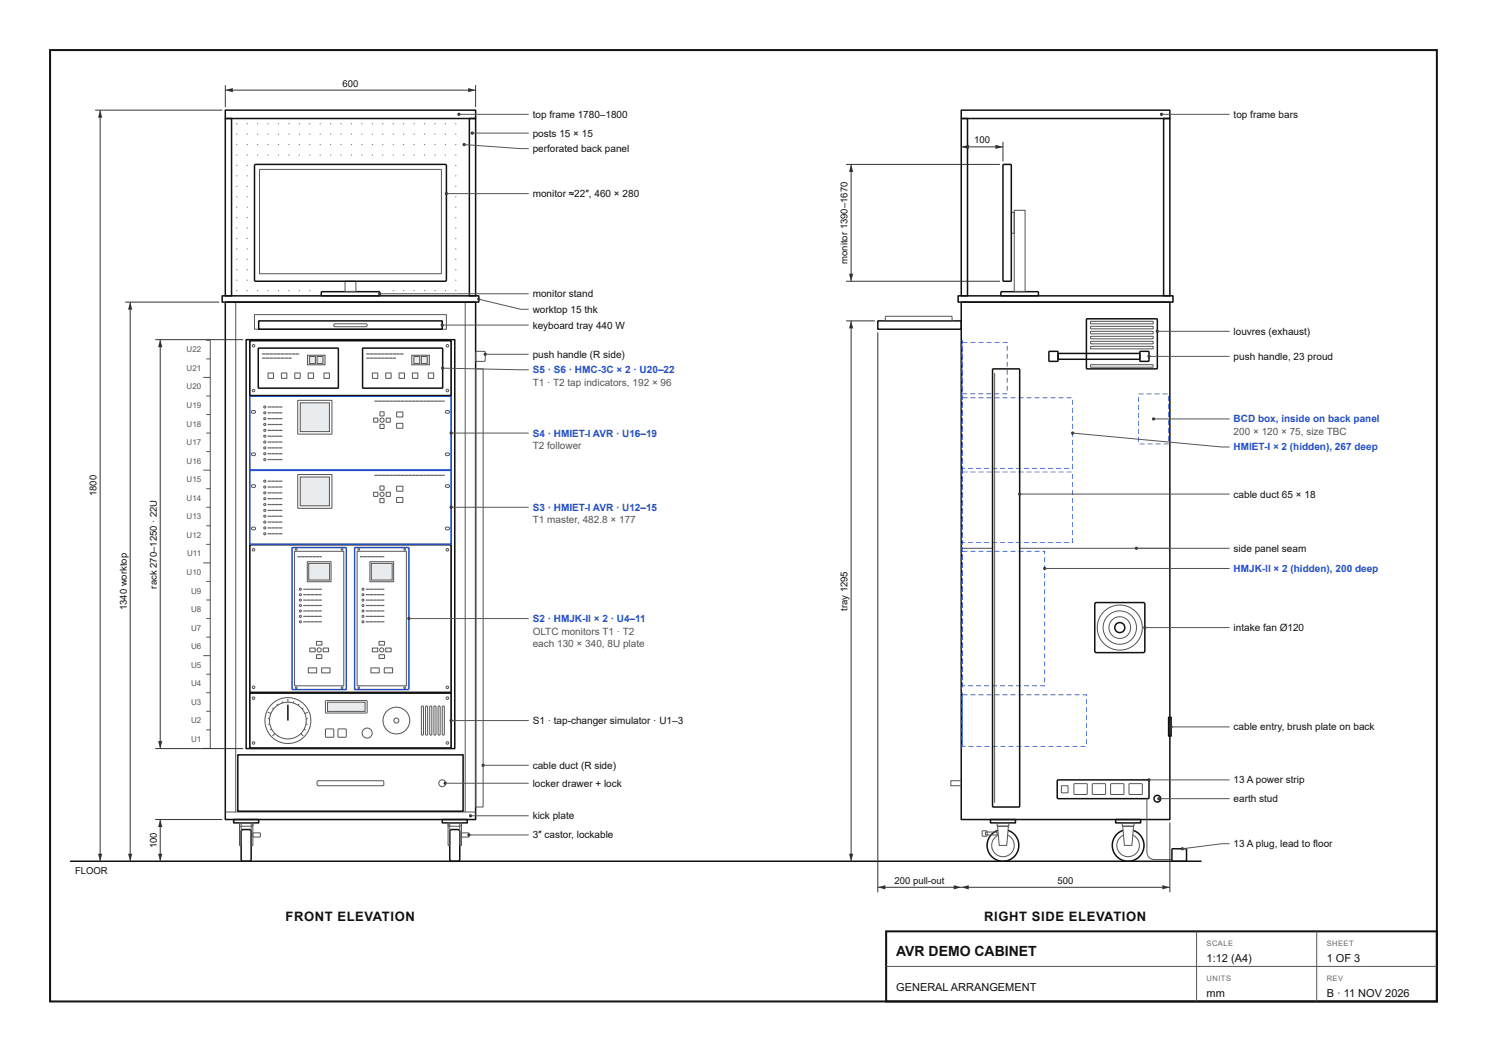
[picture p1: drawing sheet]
<svg xmlns="http://www.w3.org/2000/svg" width="297mm" height="210mm" viewBox="0 0 297 210" stroke-linecap="round" stroke-linejoin="round" font-family="sans-serif">
<path d="M45 60.3h50v103.4h-50zM49.2 67.8h41.6v81.7h-41.6zM49.9 138.4h40.1l.1 10.9-40.1 .1zM47.5 150.7h45v11.3h-45zM57.5 140.7v3.2M14 172h226M46.7 163.7h5v.6h-5zM48.3 165.8l.3-.1h1.2l.4 .3v5.6l-.4 .4h-1.3l-.3-.3v-5.6zM88.3 163.7h5v.6h-5zM90 165.8l.3-.1h1.2l.3 .3v5.6l-.3 .4h-1.3l-.4-.3v-5.6z" fill="none" stroke="#111" stroke-width=".3"/>
<g fill="none" stroke="#555" stroke-width=".2">
<path d="M47.1 60.3v101.9M49.9 67.8v81.7M90.1 67.8v81.7M92.9 60.3v101.9M57.5 139.6v.6M65 139.9h8.2l.1 2.4-.1 .1h-8.1zM53.5 142.2l.6 .3M53.5 143.5h.4M53.9 144.6l-.3 .1M54.3 145.6l-.3 .2M54.4 141.4l.3 .2M54.9 146.5l-.5 .5"/>
<path d="M55.3 140.6l.2 .3M56.3 140.1l.1 .3M58.7 140.1l-.1 .3M59.7 140.6l-.2 .3M60.1 146.5l.5 .5M60.6 141.4l-.3 .2M60.7 145.6l.3 .2M61.1 144.6l.3 .1M61.5 143.5h-.4M61.5 142.2l-.6 .3M63.4 156l13-.1 .2 .2 .1 .6-.3 .2h-12.8l-.2-.1zM45 162.2h50"/>
<path d="M47.8 164.3h.4v4.5h-.4zM47.8 164.3h2.7v.7h-2.7zM50.2 164.3h.3v4.5h-.3zM50.5 166.4l1.4-.1 .1 .8-1.4 .1zM89.5 164.3h.3v4.5h-.3zM89.5 164.3h2.7v.7h-2.7zM91.8 164.3h.4v4.5h-.4zM92.2 166.4l1.4-.1 .1 .8-1.5 .1z"/>
<circle cx="50.6" cy="139.4" r=".25"/>
<circle cx="89.4" cy="139.4" r=".25"/>
<circle cx="50.6" cy="148.4" r=".25"/>
<circle cx="57.5" cy="143.9" r="4.6"/>
<circle cx="57.5" cy="143.9" r="3.7"/>
<circle cx="88.3" cy="156.4" r=".68"/>
<circle cx="89.4" cy="148.4" r=".25"/>
</g>
<path d="M65.4 140.2h7.5v1.9h-7.5z" fill="#e9ecef"/>
<g fill="none" stroke="#555" stroke-width=".2">
<path d="M58.9 110.1h9.7v26.8h-9.7zM65 145.6h1.6v1.6h-1.6zM65.4 140.2h7.5v1.9h-7.5zM67.5 145.6h1.6v1.6h-1.6zM84.2 141h.3l.1 .2v5.4a.21 .21 0 0 1-.2 .2 .21 .21 0 0 1-.2-.2zM85.1 141h.2l.1 .2v5.4a.21 .21 0 0 1-.2 .2 .21 .21 0 0 1-.2-.2zM85.9 141h.2l.2 .2v5.4a.21 .21 0 0 1-.3 .2 .21 .21 0 0 1-.2-.2zM86.7 141h.3l.1 .2v5.4a.21 .21 0 0 1-.2 .2 .21 .21 0 0 1-.2-.2zM87.6 141h.2l.1 .2v5.4a.21 .21 0 0 1-.2 .2 .21 .21 0 0 1-.2-.2zM88.4 141h.2l.2 .2v5.4a.21 .21 0 0 1-.3 .2 .21 .21 0 0 1-.2-.2z"/>
<circle cx="50.6" cy="109.8" r=".25"/>
<circle cx="59.2" cy="109.7" r=".17"/>
<circle cx="68.3" cy="109.7" r=".17"/>
<circle cx="89.4" cy="109.8" r=".25"/>
<circle cx="50.6" cy="137.3" r=".25"/>
<circle cx="59.2" cy="137.3" r=".17"/>
<circle cx="68.3" cy="137.3" r=".17"/>
<circle cx="89.4" cy="137.3" r=".25"/>
<circle cx="73.3" cy="146.4" r="1"/>
<circle cx="79.2" cy="143.9" r=".5"/>
<circle cx="79.2" cy="143.9" r="2.67"/>
</g>
<path d="M49.9 108.8h40.2v29.4h-40.2z" fill="none" stroke="#111" stroke-width=".3"/>
<path d="M58.4 109.4l10.6-.1 .2 .1v28.1l-.1 .2h-10.6l-.2-.1z" fill="none" stroke="#1d4ed8" stroke-width=".3"/>
<path d="M59.4 111.1h.6l.1 .1-.6 .1zM60.2 111.1h.6l.1 .1-.6 .1zM60.9 111.1h.6l.1 .1-.6 .1zM61.7 111.1h.6l.1 .1-.6 .1zM62.4 111.1h.6l.1 .1-.6 .1zM63.2 111.1h.6l.1 .1-.6 .1zM63.9 111.1h.3l.1 .1-.3 .1z" fill="#666"/>
<path d="M61.4 112.2h4.7v4h-4.7z" fill="none" stroke="#555" stroke-width=".2"/>
<path d="M61.7 112.5h4.1v3.3h-4.1z" fill="#e9ecef"/>
<g fill="none" stroke="#555" stroke-width=".2">
<path d="M61.7 112.5h4.1v3.3h-4.1z"/>
<circle cx="60" cy="117.7" r=".2"/>
</g>
<path d="M60.6 117.6h.6l.1 .1-.6 .1zM61.3 117.6h.6l.1 .1-.6 .1zM62.1 117.6h.6l.1 .1-.6 .1zM62.8 117.6h.6l.1 .1-.6 .1zM63.6 117.6h.6l.1 .1-.6 .1z" fill="#666"/>
<circle cx="60" cy="118.8" r=".2" fill="none" stroke="#555" stroke-width=".2"/>
<path d="M60.6 118.7l.6-.1 .1 .2-.6 .1zM61.3 118.7l.6-.1 .1 .2-.6 .1zM62.1 118.7l.6-.1 .1 .2-.6 .1zM62.8 118.7l.6-.1 .1 .2-.6 .1zM63.6 118.7l.6-.1 .1 .2-.6 .1z" fill="#666"/>
<circle cx="60" cy="119.8" r=".2" fill="none" stroke="#555" stroke-width=".2"/>
<path d="M60.6 119.8l.6-.1 .1 .1-.6 .2zM61.3 119.8l.6-.1 .1 .1-.6 .2zM62.1 119.8l.6-.1 .1 .1-.6 .2zM62.8 119.8l.6-.1 .1 .1-.6 .2zM63.6 119.8l.6-.1 .1 .1-.6 .2z" fill="#666"/>
<circle cx="60" cy="120.9" r=".2" fill="none" stroke="#555" stroke-width=".2"/>
<path d="M60.6 120.8h.6l.1 .1-.6 .2zM61.3 120.8h.6l.1 .1-.6 .2zM62.1 120.8h.6l.1 .1-.6 .2zM62.8 120.8h.6l.1 .1-.6 .2zM63.6 120.8h.6l.1 .1-.6 .2z" fill="#666"/>
<circle cx="60" cy="122" r=".2" fill="none" stroke="#555" stroke-width=".2"/>
<path d="M60.6 121.9h.6l.1 .1-.6 .1zM61.3 121.9h.6l.1 .1-.6 .1zM62.1 121.9h.6l.1 .1-.6 .1zM62.8 121.9h.6l.1 .1-.6 .1zM63.6 121.9h.6l.1 .1-.6 .1z" fill="#666"/>
<circle cx="60" cy="123.1" r=".2" fill="none" stroke="#555" stroke-width=".2"/>
<path d="M60.6 123h.6l.1 .1-.6 .1zM61.3 123h.6l.1 .1-.6 .1zM62.1 123h.6l.1 .1-.6 .1zM62.8 123h.6l.1 .1-.6 .1zM63.6 123h.6l.1 .1-.6 .1z" fill="#666"/>
<circle cx="60" cy="124.2" r=".2" fill="none" stroke="#555" stroke-width=".2"/>
<path d="M60.6 124.1h.6l.1 .1-.6 .1zM61.3 124.1h.6l.1 .1-.6 .1zM62.1 124.1h.6l.1 .1-.6 .1zM62.8 124.1h.6l.1 .1-.6 .1zM63.6 124.1h.6l.1 .1-.6 .1z" fill="#666"/>
<g fill="none" stroke="#555" stroke-width=".2">
<path d="M71.4 110.1h9.7v26.8h-9.7zM61.6 133.4h1.6v1h-1.6zM61.9 129.4h1v.7h-1zM63.2 128.1h1.1v.7h-1.1zM63.2 130.8h1.1v.7h-1.1zM64.3 133.4h1.6v1h-1.6zM64.6 129.4h1v.7h-1z"/>
<circle cx="71.7" cy="109.7" r=".17"/>
<circle cx="80.8" cy="109.7" r=".17"/>
<circle cx="63.8" cy="129.8" r=".42"/>
<circle cx="71.7" cy="137.3" r=".17"/>
<circle cx="80.8" cy="137.3" r=".17"/>
</g>
<path d="M70.9 109.4l10.6-.1 .2 .1v28.1l-.1 .2h-10.6l-.2-.1z" fill="none" stroke="#1d4ed8" stroke-width=".3"/>
<path d="M71.9 111.1h.6l.1 .1-.6 .1zM72.7 111.1h.6l.1 .1-.6 .1zM73.4 111.1h.6l.1 .1-.6 .1zM74.2 111.1h.6l.1 .1-.6 .1zM74.9 111.1h.6l.1 .1-.6 .1zM75.7 111.1h.6l.1 .1-.6 .1zM76.4 111.1h.3l.1 .1-.3 .1z" fill="#666"/>
<path d="M73.9 112.2h4.7v4h-4.7z" fill="none" stroke="#555" stroke-width=".2"/>
<path d="M74.2 112.5h4.1v3.3h-4.1z" fill="#e9ecef"/>
<g fill="none" stroke="#555" stroke-width=".2">
<path d="M74.2 112.5h4.1v3.3h-4.1z"/>
<circle cx="72.5" cy="117.7" r=".2"/>
</g>
<path d="M73.1 117.6h.6l.1 .1-.6 .1zM73.8 117.6h.6l.1 .1-.6 .1zM74.6 117.6h.6l.1 .1-.6 .1zM75.3 117.6h.6l.1 .1-.6 .1zM76.1 117.6h.6l.1 .1-.6 .1z" fill="#666"/>
<circle cx="72.5" cy="118.8" r=".2" fill="none" stroke="#555" stroke-width=".2"/>
<path d="M73.1 118.7l.6-.1 .1 .2-.6 .1zM73.8 118.7l.6-.1 .1 .2-.6 .1zM74.6 118.7l.6-.1 .1 .2-.6 .1zM75.3 118.7l.6-.1 .1 .2-.6 .1zM76.1 118.7l.6-.1 .1 .2-.6 .1z" fill="#666"/>
<circle cx="72.5" cy="119.8" r=".2" fill="none" stroke="#555" stroke-width=".2"/>
<path d="M73.1 119.8l.6-.1 .1 .1-.6 .2zM73.8 119.8l.6-.1 .1 .1-.6 .2zM74.6 119.8l.6-.1 .1 .1-.6 .2zM75.3 119.8l.6-.1 .1 .1-.6 .2zM76.1 119.8l.6-.1 .1 .1-.6 .2z" fill="#666"/>
<circle cx="72.5" cy="120.9" r=".2" fill="none" stroke="#555" stroke-width=".2"/>
<path d="M73.1 120.8h.6l.1 .1-.6 .2zM73.8 120.8h.6l.1 .1-.6 .2zM74.6 120.8h.6l.1 .1-.6 .2zM75.3 120.8h.6l.1 .1-.6 .2zM76.1 120.8h.6l.1 .1-.6 .2z" fill="#666"/>
<circle cx="72.5" cy="122" r=".2" fill="none" stroke="#555" stroke-width=".2"/>
<path d="M73.1 121.9h.6l.1 .1-.6 .1zM73.8 121.9h.6l.1 .1-.6 .1zM74.6 121.9h.6l.1 .1-.6 .1zM75.3 121.9h.6l.1 .1-.6 .1zM76.1 121.9h.6l.1 .1-.6 .1z" fill="#666"/>
<circle cx="72.5" cy="123.1" r=".2" fill="none" stroke="#555" stroke-width=".2"/>
<path d="M73.1 123h.6l.1 .1-.6 .1zM73.8 123h.6l.1 .1-.6 .1zM74.6 123h.6l.1 .1-.6 .1zM75.3 123h.6l.1 .1-.6 .1zM76.1 123h.6l.1 .1-.6 .1z" fill="#666"/>
<circle cx="72.5" cy="124.2" r=".2" fill="none" stroke="#555" stroke-width=".2"/>
<path d="M73.1 124.1h.6l.1 .1-.6 .1zM73.8 124.1h.6l.1 .1-.6 .1zM74.6 124.1h.6l.1 .1-.6 .1zM75.3 124.1h.6l.1 .1-.6 .1zM76.1 124.1h.6l.1 .1-.6 .1z" fill="#666"/>
<g fill="none" stroke="#555" stroke-width=".2">
<path d="M50.3 96.9l.5-.1a.27 .27 0 0 1 .2 .3 .27 .27 0 0 1-.2 .2h-.5zM89 96.9l.5-.1a.27 .27 0 0 1 .3 .3 .27 .27 0 0 1-.3 .2h-.5zM50.3 105.3h.5a.27 .27 0 0 1 .2 .2 .27 .27 0 0 1-.2 .3l-.5-.1zM89 105.3h.5a.27 .27 0 0 1 .3 .2 .27 .27 0 0 1-.3 .3l-.5-.1zM74.1 133.4h1.6v1h-1.6zM74.4 129.4h1v.7h-1zM75.7 128.1h1.1v.7h-1.1zM75.7 130.8h1.1v.7h-1.1zM76.8 133.4h1.6v1h-1.6zM77.1 129.4h1v.7h-1z"/>
<circle cx="52.9" cy="96.1" r=".21"/>
<circle cx="76.3" cy="129.8" r=".42"/>
</g>
<path d="M49.9 93.9h40.2v14.8h-40.2z" fill="none" stroke="#1d4ed8" stroke-width=".3"/>
<path d="M53.5 96h.6l.1 .1-.6 .1zM54.2 96h.6l.1 .1-.6 .1zM55 96h.6l.1 .1-.6 .1zM55.7 96h.6l.1 .1-.6 .1z" fill="#666"/>
<circle cx="52.9" cy="97.3" r=".21" fill="none" stroke="#555" stroke-width=".2"/>
<path d="M53.5 97.2l.6-.1 .1 .2-.6 .1zM54.2 97.2l.6-.1 .1 .2-.6 .1zM55 97.2l.6-.1 .1 .2-.6 .1zM55.7 97.2l.6-.1 .1 .2-.6 .1z" fill="#666"/>
<circle cx="52.9" cy="98.4" r=".21" fill="none" stroke="#555" stroke-width=".2"/>
<path d="M53.5 98.3h.6l.1 .1-.6 .2zM54.2 98.3h.6l.1 .1-.6 .2zM55 98.3h.6l.1 .1-.6 .2zM55.7 98.3h.6l.1 .1-.6 .2z" fill="#666"/>
<circle cx="52.9" cy="99.6" r=".21" fill="none" stroke="#555" stroke-width=".2"/>
<path d="M53.5 99.5h.6l.1 .1-.6 .1zM54.2 99.5h.6l.1 .1-.6 .1zM55 99.5h.6l.1 .1-.6 .1zM55.7 99.5h.6l.1 .1-.6 .1z" fill="#666"/>
<circle cx="52.9" cy="100.8" r=".21" fill="none" stroke="#555" stroke-width=".2"/>
<path d="M53.5 100.7l.6-.1 .1 .2-.6 .1zM54.2 100.7l.6-.1 .1 .2-.6 .1zM55 100.7l.6-.1 .1 .2-.6 .1zM55.7 100.7l.6-.1 .1 .2-.6 .1z" fill="#666"/>
<circle cx="52.9" cy="101.9" r=".21" fill="none" stroke="#555" stroke-width=".2"/>
<path d="M53.5 101.8h.6l.1 .1-.6 .2zM54.2 101.8h.6l.1 .1-.6 .2zM55 101.8h.6l.1 .1-.6 .2zM55.7 101.8h.6l.1 .1-.6 .2z" fill="#666"/>
<circle cx="52.9" cy="103.1" r=".21" fill="none" stroke="#555" stroke-width=".2"/>
<path d="M53.5 103h.6l.1 .1-.6 .1zM54.2 103h.6l.1 .1-.6 .1zM55 103h.6l.1 .1-.6 .1zM55.7 103h.6l.1 .1-.6 .1z" fill="#666"/>
<circle cx="52.9" cy="104.3" r=".21" fill="none" stroke="#555" stroke-width=".2"/>
<path d="M53.5 104.2l.6-.1 .1 .2-.6 .1zM54.2 104.2l.6-.1 .1 .2-.6 .1zM55 104.2l.6-.1 .1 .2-.6 .1zM55.7 104.2l.6-.1 .1 .2-.6 .1z" fill="#666"/>
<circle cx="52.9" cy="105.4" r=".21" fill="none" stroke="#555" stroke-width=".2"/>
<path d="M53.5 105.3h.6l.1 .1-.6 .2zM54.2 105.3h.6l.1 .1-.6 .2zM55 105.3h.6l.1 .1-.6 .2zM55.7 105.3h.6l.1 .1-.6 .2z" fill="#666"/>
<circle cx="52.9" cy="106.6" r=".21" fill="none" stroke="#555" stroke-width=".2"/>
<path d="M53.5 106.5h.6l.1 .1-.6 .1zM54.2 106.5h.6l.1 .1-.6 .1zM55 106.5h.6l.1 .1-.6 .1zM55.7 106.5h.6l.1 .1-.6 .1z" fill="#666"/>
<path d="M59.5 94.8h6.8v6.7h-6.8z" fill="none" stroke="#555" stroke-width=".2"/>
<path d="M60 95.3h5.8v5.7h-5.8z" fill="#e9ecef"/>
<g fill="none" stroke="#555" stroke-width=".2">
<path d="M60 95.3h5.8v5.7h-5.8zM74.7 98.3h.7v.8h-.7zM75.9 97.1h.8v.8h-.8zM75.9 99.6h.8v.8h-.8zM77.2 98.3h.7v.8h-.7zM79.2 97.1h1.2v1h-1.2zM79.2 99.4h1.2v.9h-1.2z"/>
<circle cx="76.3" cy="98.7" r=".42"/>
</g>
<path d="M74.8 94.8h.6l.1 .1-.6 .2zM75.5 94.8h.6l.2 .1-.7 .2zM76.3 94.8h.6l.1 .1-.6 .2zM77 94.8h.6l.2 .1-.7 .2zM77.8 94.8h.6l.1 .1-.6 .2zM78.5 94.8h.6l.2 .1-.7 .2zM79.3 94.8h.6l.1 .1-.6 .2zM80 94.8h.6l.2 .1-.7 .2zM80.8 94.8h.6l.1 .1-.6 .2zM81.5 94.8h.6l.2 .1-.7 .2zM82.3 94.8h.6l.1 .1-.6 .2zM83 94.8h.6l.2 .1-.7 .2zM83.8 94.8h.6l.1 .1-.6 .2zM84.5 94.8h.6l.2 .1-.7 .2zM85.3 94.8h.6l.1 .1-.6 .2zM86 94.8h.6l.2 .1-.7 .2zM86.8 94.8h.6l.1 .1-.6 .2zM87.5 94.8h.6l.2 .1-.7 .2zM88.3 94.8h.5v.2h-.5z" fill="#666"/>
<path d="M49.9 79.1h40.2v14.7h-40.2z" fill="none" stroke="#1d4ed8" stroke-width=".3"/>
<g fill="none" stroke="#555" stroke-width=".2">
<path d="M50.3 90.5l.5-.1a.27 .27 0 0 1 .2 .3 .27 .27 0 0 1-.2 .3l-.5-.1zM50.3 82.1l.5-.1a.27 .27 0 0 1 .2 .3 .27 .27 0 0 1-.2 .2l-.5-.1zM89 90.5l.5-.1a.27 .27 0 0 1 .3 .3 .27 .27 0 0 1-.3 .3l-.5-.1zM89 82.1l.5-.1a.27 .27 0 0 1 .3 .3 .27 .27 0 0 1-.3 .2l-.5-.1z"/>
<circle cx="52.9" cy="81.3" r=".21"/>
</g>
<path d="M53.5 81.2h.6l.1 .1-.6 .1zM54.2 81.2h.6l.1 .1-.6 .1zM55 81.2h.6l.1 .1-.6 .1zM55.7 81.2h.6l.1 .1-.6 .1z" fill="#666"/>
<circle cx="52.9" cy="82.4" r=".21" fill="none" stroke="#555" stroke-width=".2"/>
<path d="M53.5 82.4l.6-.1 .1 .1-.6 .2zM54.2 82.4l.6-.1 .1 .1-.6 .2zM55 82.4l.6-.1 .1 .1-.6 .2zM55.7 82.4l.6-.1 .1 .1-.6 .2z" fill="#666"/>
<circle cx="52.9" cy="83.6" r=".21" fill="none" stroke="#555" stroke-width=".2"/>
<path d="M53.5 83.5h.6l.1 .1-.6 .1zM54.2 83.5h.6l.1 .1-.6 .1zM55 83.5h.6l.1 .1-.6 .1zM55.7 83.5h.6l.1 .1-.6 .1z" fill="#666"/>
<circle cx="52.9" cy="84.8" r=".21" fill="none" stroke="#555" stroke-width=".2"/>
<path d="M53.5 84.7h.6l.1 .1-.6 .1zM54.2 84.7h.6l.1 .1-.6 .1zM55 84.7h.6l.1 .1-.6 .1zM55.7 84.7h.6l.1 .1-.6 .1z" fill="#666"/>
<circle cx="52.9" cy="85.9" r=".21" fill="none" stroke="#555" stroke-width=".2"/>
<path d="M53.5 85.9l.6-.1 .1 .1-.6 .2zM54.2 85.9l.6-.1 .1 .1-.6 .2zM55 85.9l.6-.1 .1 .1-.6 .2zM55.7 85.9l.6-.1 .1 .1-.6 .2z" fill="#666"/>
<circle cx="52.9" cy="87.1" r=".21" fill="none" stroke="#555" stroke-width=".2"/>
<path d="M53.5 87h.6l.1 .1-.6 .1zM54.2 87h.6l.1 .1-.6 .1zM55 87h.6l.1 .1-.6 .1zM55.7 87h.6l.1 .1-.6 .1z" fill="#666"/>
<circle cx="52.9" cy="88.3" r=".21" fill="none" stroke="#555" stroke-width=".2"/>
<path d="M53.5 88.2h.6l.1 .1-.6 .1zM54.2 88.2h.6l.1 .1-.6 .1zM55 88.2h.6l.1 .1-.6 .1zM55.7 88.2h.6l.1 .1-.6 .1z" fill="#666"/>
<circle cx="52.9" cy="89.4" r=".21" fill="none" stroke="#555" stroke-width=".2"/>
<path d="M53.5 89.4l.6-.1 .1 .1-.6 .2zM54.2 89.4l.6-.1 .1 .1-.6 .2zM55 89.4l.6-.1 .1 .1-.6 .2zM55.7 89.4l.6-.1 .1 .1-.6 .2z" fill="#666"/>
<circle cx="52.9" cy="90.6" r=".21" fill="none" stroke="#555" stroke-width=".2"/>
<path d="M53.5 90.5h.6l.1 .1-.6 .1zM54.2 90.5h.6l.1 .1-.6 .1zM55 90.5h.6l.1 .1-.6 .1zM55.7 90.5h.6l.1 .1-.6 .1z" fill="#666"/>
<circle cx="52.9" cy="91.8" r=".21" fill="none" stroke="#555" stroke-width=".2"/>
<path d="M53.5 91.7h.6l.1 .1-.6 .1zM54.2 91.7h.6l.1 .1-.6 .1zM55 91.7h.6l.1 .1-.6 .1zM55.7 91.7h.6l.1 .1-.6 .1z" fill="#666"/>
<path d="M59.5 80h6.8v6.7h-6.8z" fill="none" stroke="#555" stroke-width=".2"/>
<path d="M60 80.4h5.8v5.8h-5.8z" fill="#e9ecef"/>
<g fill="none" stroke="#555" stroke-width=".2">
<path d="M60 80.4h5.8v5.8h-5.8zM74.7 83.5h.7v.8h-.7zM75.9 82.3h.8v.7h-.8zM75.9 84.8h.8v.7h-.8zM77.2 83.5h.7v.8h-.7zM79.2 82.3h1.2v1h-1.2zM79.2 84.5h1.2v1h-1.2z"/>
<circle cx="76.3" cy="83.9" r=".42"/>
</g>
<path d="M74.8 80h.6l.1 .1-.6 .1zM75.5 80h.6l.2 .1-.7 .1zM76.3 80h.6l.1 .1-.6 .1zM77 80h.6l.2 .1-.7 .1zM77.8 80h.6l.1 .1-.6 .1zM78.5 80h.6l.2 .1-.7 .1zM79.3 80h.6l.1 .1-.6 .1zM80 80h.6l.2 .1-.7 .1zM80.8 80h.6l.1 .1-.6 .1zM81.5 80h.6l.2 .1-.7 .1zM82.3 80h.6l.1 .1-.6 .1zM83 80h.6l.2 .1-.7 .1zM83.8 80h.6l.1 .1-.6 .1zM84.5 80h.6l.2 .1-.7 .1zM85.3 80h.6l.1 .1-.6 .1zM86 80h.6l.2 .1-.7 .1zM86.8 80h.6l.1 .1-.6 .1zM87.5 80h.6l.2 .1-.7 .1zM88.3 80h.5v.2h-.5z" fill="#666"/>
<path d="M49.9 68.1l40.1-.1 .1 10.9-40.1 .1zM51.6 69.6l15.9-.1 .1 7.9-15.9 .1z" fill="none" stroke="#111" stroke-width=".3"/>
<g fill="none" stroke="#555" stroke-width=".2">
<circle cx="50.6" cy="78" r=".25"/>
<circle cx="50.6" cy="69" r=".25"/>
<circle cx="89.4" cy="78" r=".25"/>
<circle cx="89.4" cy="69" r=".25"/>
</g>
<path d="M61.4 70.9h3.5v2h-3.5z" fill="#e9ecef"/>
<path d="M61.4 70.9h3.5v2h-3.5zM61.8 71.2h1.2v1.4h-1.2zM63.3 71.2h1.2v1.4h-1.2z" fill="none" stroke="#555" stroke-width=".2"/>
<g fill="#666">
<path d="M52.3 70.6h.6l.1 .1-.6 .1zM53.1 70.6h.6l.1 .1-.6 .1zM53.8 70.6h.6l.1 .1-.6 .1zM54.6 70.6h.6l.1 .1-.6 .1zM55.3 70.6h.6l.1 .1-.6 .1zM56.1 70.6h.6l.1 .1-.6 .1zM56.8 70.6h.6l.1 .1-.6 .1zM57.6 70.6h.6l.1 .1-.6 .1zM58.3 70.6h.6l.1 .1-.6 .1zM59.1 70.6h.6l.1 .1-.6 .1z"/>
<path d="M52.3 71.4h.6l.1 .1-.6 .1zM53.1 71.4h.6l.1 .1-.6 .1zM53.8 71.4h.6l.1 .1-.6 .1zM54.6 71.4h.6l.1 .1-.6 .1zM55.3 71.4h.6l.1 .1-.6 .1zM56.1 71.4h.6l.1 .1-.6 .1zM56.8 71.4h.6l.1 .1-.6 .1zM57.6 71.4h.6l.1 .1-.6 .1z"/>
</g>
<path d="M53.6 74.5h1v1h-1zM56.2 74.5h1.1v1h-1.1zM58.9 74.5h1v1h-1zM61.6 74.5h1v1h-1zM64.7 74.5h1.1v1h-1.1z" fill="none" stroke="#555" stroke-width=".2"/>
<path d="M72.5 69.6l15.8-.1 .1 7.9-15.9 .1z" fill="none" stroke="#111" stroke-width=".3"/>
<path d="M82.3 70.9h3.5v2h-3.5z" fill="#e9ecef"/>
<path d="M82.3 70.9h3.5v2h-3.5zM82.7 71.2h1.1v1.4h-1.1zM84.2 71.2h1.1v1.4h-1.1z" fill="none" stroke="#555" stroke-width=".2"/>
<g fill="#666">
<path d="M73.2 70.6h.6l.1 .1-.6 .1zM73.9 70.6h.6l.1 .1-.6 .1zM74.7 70.6h.6l.1 .1-.6 .1zM75.4 70.6h.6l.1 .1-.6 .1zM76.2 70.6h.6l.1 .1-.6 .1zM76.9 70.6h.6l.1 .1-.6 .1zM77.7 70.6h.6l.1 .1-.6 .1zM78.4 70.6h.6l.1 .1-.6 .1zM79.2 70.6h.6l.1 .1-.6 .1zM79.9 70.6h.6l.1 .1-.6 .1z"/>
<path d="M73.2 71.4h.6l.1 .1-.6 .1zM73.9 71.4h.6l.1 .1-.6 .1zM74.7 71.4h.6l.1 .1-.6 .1zM75.4 71.4h.6l.1 .1-.6 .1zM76.2 71.4h.6l.1 .1-.6 .1zM76.9 71.4h.6l.1 .1-.6 .1zM77.7 71.4h.6l.1 .1-.6 .1zM78.4 71.4h.6l.1 .1-.6 .1z"/>
</g>
<path d="M50.8 62.8h38.4v2.9h-38.4zM66.7 64.7h6.4a.29 .29 0 0 1 .2 .3 .29 .29 0 0 1-.2 .2h-6.2l-.2-.1zM74.4 74.5h1v1h-1zM77.1 74.5h1v1h-1zM79.7 74.5h1.1v1h-1.1zM82.4 74.5h1v1h-1zM85.6 74.5h1v1h-1z" fill="none" stroke="#555" stroke-width=".2"/>
<path d="M45 23.7h1.3v35.4h-1.3zM45 22h50v1.7h-50zM93.8 23.7h1.2v35.4h-1.2zM44.4 59.1h51.2v1.2h-51.2zM51.7 64.1h36.6v1.6h-36.5z" fill="none" stroke="#111" stroke-width=".3"/>
<g fill="#777">
<circle cx="47.3" cy="58" r=".12"/>
<circle cx="47.3" cy="56" r=".12"/>
<circle cx="47.3" cy="53.9" r=".12"/>
<circle cx="47.3" cy="51.8" r=".12"/>
<circle cx="47.3" cy="49.7" r=".12"/>
<circle cx="47.3" cy="47.6" r=".12"/>
<circle cx="47.3" cy="45.5" r=".12"/>
<circle cx="47.3" cy="43.5" r=".12"/>
<circle cx="47.3" cy="41.4" r=".12"/>
<circle cx="47.3" cy="39.3" r=".12"/>
<circle cx="47.3" cy="37.2" r=".12"/>
<circle cx="47.3" cy="35.1" r=".12"/>
<circle cx="47.3" cy="33" r=".12"/>
<circle cx="47.3" cy="31" r=".12"/>
<circle cx="47.3" cy="28.9" r=".12"/>
<circle cx="47.3" cy="26.8" r=".12"/>
<circle cx="47.3" cy="24.7" r=".12"/>
<circle cx="49.4" cy="58" r=".12"/>
<circle cx="49.4" cy="56" r=".12"/>
<circle cx="49.4" cy="53.9" r=".12"/>
<circle cx="49.4" cy="51.8" r=".12"/>
<circle cx="49.4" cy="49.7" r=".12"/>
<circle cx="49.4" cy="47.6" r=".12"/>
<circle cx="49.4" cy="45.5" r=".12"/>
<circle cx="49.4" cy="43.5" r=".12"/>
<circle cx="49.4" cy="41.4" r=".12"/>
<circle cx="49.4" cy="39.3" r=".12"/>
<circle cx="49.4" cy="37.2" r=".12"/>
<circle cx="49.4" cy="35.1" r=".12"/>
<circle cx="49.4" cy="33" r=".12"/>
<circle cx="49.4" cy="31" r=".12"/>
<circle cx="49.4" cy="28.9" r=".12"/>
<circle cx="49.4" cy="26.8" r=".12"/>
<circle cx="49.4" cy="24.7" r=".12"/>
<circle cx="51.5" cy="58" r=".12"/>
<circle cx="51.5" cy="31" r=".12"/>
<circle cx="51.5" cy="28.9" r=".12"/>
<circle cx="51.5" cy="26.8" r=".12"/>
<circle cx="51.5" cy="24.7" r=".12"/>
<circle cx="53.5" cy="58" r=".12"/>
<circle cx="53.5" cy="31" r=".12"/>
<circle cx="53.5" cy="28.9" r=".12"/>
<circle cx="53.5" cy="26.8" r=".12"/>
<circle cx="53.5" cy="24.7" r=".12"/>
<circle cx="55.6" cy="58" r=".12"/>
<circle cx="55.6" cy="31" r=".12"/>
<circle cx="55.6" cy="28.9" r=".12"/>
<circle cx="55.6" cy="26.8" r=".12"/>
<circle cx="55.6" cy="24.7" r=".12"/>
<circle cx="57.7" cy="58" r=".12"/>
<circle cx="57.7" cy="31" r=".12"/>
<circle cx="57.7" cy="28.9" r=".12"/>
<circle cx="57.7" cy="26.8" r=".12"/>
<circle cx="57.7" cy="24.7" r=".12"/>
<circle cx="59.8" cy="58" r=".12"/>
<circle cx="59.8" cy="31" r=".12"/>
<circle cx="59.8" cy="28.9" r=".12"/>
<circle cx="59.8" cy="26.8" r=".12"/>
<circle cx="59.8" cy="24.7" r=".12"/>
<circle cx="61.9" cy="58" r=".12"/>
<circle cx="61.9" cy="31" r=".12"/>
<circle cx="61.9" cy="28.9" r=".12"/>
<circle cx="61.9" cy="26.8" r=".12"/>
<circle cx="61.9" cy="24.7" r=".12"/>
<circle cx="64" cy="31" r=".12"/>
<circle cx="64" cy="28.9" r=".12"/>
<circle cx="64" cy="26.8" r=".12"/>
<circle cx="64" cy="24.7" r=".12"/>
<circle cx="66" cy="31" r=".12"/>
<circle cx="66" cy="28.9" r=".12"/>
<circle cx="66" cy="26.8" r=".12"/>
<circle cx="66" cy="24.7" r=".12"/>
<circle cx="68.1" cy="31" r=".12"/>
<circle cx="68.1" cy="28.9" r=".12"/>
<circle cx="68.1" cy="26.8" r=".12"/>
<circle cx="68.1" cy="24.7" r=".12"/>
<circle cx="70.2" cy="31" r=".12"/>
<circle cx="70.2" cy="28.9" r=".12"/>
<circle cx="70.2" cy="26.8" r=".12"/>
<circle cx="70.2" cy="24.7" r=".12"/>
<circle cx="72.3" cy="31" r=".12"/>
<circle cx="72.3" cy="28.9" r=".12"/>
<circle cx="72.3" cy="26.8" r=".12"/>
<circle cx="72.3" cy="24.7" r=".12"/>
<circle cx="74.4" cy="31" r=".12"/>
<circle cx="74.4" cy="28.9" r=".12"/>
<circle cx="74.4" cy="26.8" r=".12"/>
<circle cx="74.4" cy="24.7" r=".12"/>
<circle cx="76.5" cy="31" r=".12"/>
<circle cx="76.5" cy="28.9" r=".12"/>
<circle cx="76.5" cy="26.8" r=".12"/>
<circle cx="76.5" cy="24.7" r=".12"/>
<circle cx="78.5" cy="58" r=".12"/>
<circle cx="78.5" cy="31" r=".12"/>
<circle cx="78.5" cy="28.9" r=".12"/>
<circle cx="78.5" cy="26.8" r=".12"/>
<circle cx="78.5" cy="24.7" r=".12"/>
<circle cx="80.6" cy="58" r=".12"/>
<circle cx="80.6" cy="31" r=".12"/>
<circle cx="80.6" cy="28.9" r=".12"/>
<circle cx="80.6" cy="26.8" r=".12"/>
<circle cx="80.6" cy="24.7" r=".12"/>
<circle cx="82.7" cy="58" r=".12"/>
<circle cx="82.7" cy="31" r=".12"/>
<circle cx="82.7" cy="28.9" r=".12"/>
<circle cx="82.7" cy="26.8" r=".12"/>
<circle cx="82.7" cy="24.7" r=".12"/>
<circle cx="84.8" cy="58" r=".12"/>
<circle cx="84.8" cy="31" r=".12"/>
<circle cx="84.8" cy="28.9" r=".12"/>
<circle cx="84.8" cy="26.8" r=".12"/>
<circle cx="84.8" cy="24.7" r=".12"/>
<circle cx="86.9" cy="58" r=".12"/>
<circle cx="86.9" cy="31" r=".12"/>
<circle cx="86.9" cy="28.9" r=".12"/>
<circle cx="86.9" cy="26.8" r=".12"/>
<circle cx="86.9" cy="24.7" r=".12"/>
<circle cx="89" cy="58" r=".12"/>
<circle cx="89" cy="31" r=".12"/>
<circle cx="89" cy="28.9" r=".12"/>
<circle cx="89" cy="26.8" r=".12"/>
<circle cx="89" cy="24.7" r=".12"/>
<circle cx="91" cy="58" r=".12"/>
<circle cx="91" cy="56" r=".12"/>
<circle cx="91" cy="53.9" r=".12"/>
<circle cx="91" cy="51.8" r=".12"/>
<circle cx="91" cy="49.7" r=".12"/>
<circle cx="91" cy="47.6" r=".12"/>
<circle cx="91" cy="45.5" r=".12"/>
<circle cx="91" cy="43.5" r=".12"/>
<circle cx="91" cy="41.4" r=".12"/>
<circle cx="91" cy="39.3" r=".12"/>
<circle cx="91" cy="37.2" r=".12"/>
<circle cx="91" cy="35.1" r=".12"/>
<circle cx="91" cy="33" r=".12"/>
<circle cx="91" cy="31" r=".12"/>
<circle cx="91" cy="28.9" r=".12"/>
<circle cx="91" cy="26.8" r=".12"/>
<circle cx="91" cy="24.7" r=".12"/>
</g>
<g fill="none" stroke="#111" stroke-width=".3">
<path d="M50.9 32.9h38.1l.2 .2-.1 22.9-.2 .2-37.9-.1-.2-.2zM192 23.7h1.2v35.4h-1.2zM192 22h41.7v1.7h-41.7zM200.4 32.9l1.4-.1 .2 .2v23l-.2 .2h-1.3l-.2-.2zM232.4 23.7h1.3v35.4h-1.3zM64.2 58.3l11.5-.1 .1 .2v.5l-.1 .2h-11.4l-.1-.2zM191.4 59.1h42.9v1.2h-42.9zM200 58.3l7.2-.1 .2 .2v.5l-.2 .2h-7.1l-.2-.2zM175.4 64.1h16.5l.1 1.6h-16.6zM192 60.3h41.7v103.4h-41.7zM197.8 163.7h5v.6h-5zM222.8 163.7h5v.6h-5z"/>
<circle cx="200.3" cy="168.8" r="3.2"/>
<circle cx="225.3" cy="168.8" r="3.2"/>
</g>
<g fill="none" stroke="#555" stroke-width=".2">
<path d="M51.9 33.9h36.2v20.7h-36.2zM68.9 56.2h2.2v2h-2.2zM202 42.4h.6v4.2h-.6zM202.6 42h2.1v16.2h-2.1zM95 73.7h1.5v87.5h-1.5zM95 70.2h1.9v1.9h-1.9zM176.9 63.2h13.1l.2 .1v.6l-.2 .2h-13l-.2-.2zM192 109.5h6.2M203.7 109.5h30M192 155.9h-2.1v1h2.1M196.2 166h.9v1h-.9zM196.8 166.2h2.4v.5h-2.4z"/>
<path d="M199.2 164.3h2.3v.7h-2.3zM199.2 165h2.2l-.3 3.8h-1.5zM224.2 164.3h2.3v.7h-2.3zM224.2 165h2.2l-.3 3.8h-1.5z"/>
<circle cx="200.3" cy="168.8" r="2.25"/>
<circle cx="225.3" cy="168.8" r="2.25"/>
</g>
<g fill="#1d4ed8">
<path d="M192.2 139.8h.1v1h-.1zM192.2 141.4h.1v1h-.1zM192.2 143h.1v1h-.1zM192.2 144.6h.1v1h-.1zM192.2 146.2h.1v1h-.1zM192.2 147.8h.1v1h-.1zM191.9 148.6h.2l-.1 .8 .2-.1v.1h-.3zM191.9 147h.2v1h-.2zM191.9 145.4h.2v1h-.2zM191.9 143.8h.2v1h-.2zM191.9 142.2h.2v1h-.2zM191.9 140.6h.2v1h-.2zM191.9 139h.2v1h-.2zM192 138.4h.3v.8h-.1v-.8l-.2 .1z"/>
<path d="M193.8 138.7h1v.1h-1zM195.4 138.7h1v.1h-1zM197 138.7h1v.1h-1zM198.6 138.7h1v.1h-1zM200.2 138.7h1v.1h-1zM201.8 138.7h1v.1h-1zM203.4 138.7h1v.1h-1zM205 138.7h1v.1h-1zM206.6 138.7h1v.1h-1zM208.2 138.7h1v.1h-1zM209.8 138.7h1v.1h-1zM211.4 138.7h1v.1h-1zM213 138.7h1v.1h-1zM214.6 138.7h1v.1h-1zM216.2 138.7h.9v.3h-.2l.1-.2h-.8zM216.9 139.6h.2v1h-.2zM216.9 141.2h.2v1h-.2zM216.9 142.8h.2v1h-.2zM216.9 144.4h.2v1h-.2zM216.9 146h.2v1h-.2zM216.9 147.6h.2v1h-.2zM215.8 149h1v.1h-1zM214.2 149h1v.1h-1zM212.6 149h1v.1h-1zM211 149h1v.1h-1zM209.4 149h1v.1h-1zM207.8 149h1v.1h-1zM206.2 149h1v.1h-1zM204.6 149h1v.1h-1zM203 149h1v.1h-1zM201.4 149h1v.1h-1zM199.8 149h1v.1h-1zM198.2 149h1v.1h-1zM196.6 149h1v.1h-1zM195 149h1v.1h-1zM193.4 149h1v.1h-1zM192.2 148.6h.1l-.1 .4h.6v.1h-.6zM192.2 147h.1v1h-.1zM192.2 145.4h.1v1h-.1zM192.2 143.8h.1v1h-.1zM192.2 142.2h.1v1h-.1zM192.2 140.6h.1v1h-.1zM192.2 139h.1v1h-.1zM192.2 138.7h1v.1h-1z"/>
<path d="M192.2 110.7h.1v1h-.1zM192.2 112.3h.1v1h-.1zM192.2 113.9h.1v1h-.1zM192.2 115.5h.1v1h-.1zM192.2 117.1h.1v1h-.1zM192.2 118.7h.1v1h-.1zM192.2 120.3h.1v1h-.1zM192.2 121.9h.1v1h-.1zM192.2 123.5h.1v1h-.1zM192.2 125.1h.1v1h-.1zM192.2 126.7h.1v1h-.1zM192.2 128.3h.1v1h-.1zM192.2 129.9h.1v1h-.1zM192.2 131.5h.1v1h-.1zM192.2 133.1h.1v1h-.1zM192.2 134.7h.1v1h-.1zM192.2 136.3h.1v1h-.1zM191.9 136.8h.2v1h-.2zM191.9 135.2h.2v1h-.2zM191.9 133.6h.2v1h-.2zM191.9 132h.2v1h-.2zM191.9 130.4h.2v1h-.2zM191.9 128.8h.2v1h-.2zM191.9 127.2h.2v1h-.2zM191.9 125.6h.2v1h-.2zM191.9 124h.2v1h-.2zM191.9 122.4h.2v1h-.2zM191.9 120.8h.2v1h-.2zM191.9 119.2h.2v1h-.2zM191.9 117.6h.2v1h-.2zM191.9 116h.2v1h-.2zM191.9 114.4h.2v1h-.2zM191.9 112.8h.2v1h-.2zM191.9 111.2h.2v1h-.2zM191.9 109.6h.2v1h-.2zM192 109.3h.3v.8h-.1v-.8l-.2 .1z"/>
<path d="M193.8 110h1v.2h-1zM195.4 110h1v.2h-1zM197 110h1v.2h-1zM198.6 110h1v.2h-1zM200.2 110h1v.2h-1zM201.8 110h1v.2h-1zM203.4 110h1v.2h-1zM205 110h1v.2h-1zM206.6 110h1v.2h-1zM208.2 110h.5v.7h-.1l.1-.6-.5 .1zM208.6 111.3h.1v1h-.1zM208.6 112.9h.1v1h-.1zM208.6 114.5h.1v1h-.1zM208.6 116.1h.1v1h-.1zM208.6 117.7h.1v1h-.1zM208.6 119.3h.1v1h-.1zM208.6 120.9h.1v1h-.1zM208.6 122.5h.1v1h-.1zM208.6 124.1h.1v1h-.1zM208.6 125.7h.1v1h-.1zM208.6 127.3h.1v1h-.1zM208.6 128.9h.1v1h-.1zM208.6 130.5h.1v1h-.1zM208.6 132.1h.1v1h-.1zM208.6 133.7h.1v1h-.1zM208.6 135.3h.1v1h-.1zM207.7 136.9h1v.1h-1zM206.1 136.9h1v.1h-1zM204.5 136.9h1v.1h-1zM202.9 136.9h1v.1h-1zM201.3 136.9h1v.1h-1zM199.7 136.9h1v.1h-1zM198.1 136.9h1v.1h-1zM196.5 136.9h1v.1h-1zM194.9 136.9h1v.1h-1zM193.3 136.9h1v.1h-1zM192.2 136.5h.1l-.1 .5 .5-.1v.1h-.5zM192.2 134.9h.1v1h-.1zM192.2 133.3h.1v1h-.1zM192.2 131.7h.1v1h-.1zM192.2 130.1h.1v1h-.1zM192.2 128.5h.1v1h-.1zM192.2 126.9h.1v1h-.1zM192.2 125.3h.1v1h-.1zM192.2 123.7h.1v1h-.1zM192.2 122.1h.1v1h-.1zM192.2 120.5h.1v1h-.1zM192.2 118.9h.1v1h-.1zM192.2 117.3h.1v1h-.1zM192.2 115.7h.1v1h-.1zM192.2 114.1h.1v1h-.1zM192.2 112.5h.1v1h-.1zM192.2 110.9h.1v1h-.1zM192.2 110h1v.2l-1-.1 .1 .2h-.1z"/>
<path d="M192.2 95.3h.1v1h-.1zM192.2 96.9h.1v1h-.1zM192.2 98.5h.1v1h-.1zM192.2 100.1h.1v1h-.1zM192.2 101.7h.1v1h-.1zM192.2 103.3h.1v1h-.1zM192.2 104.9h.1v1h-.1zM192.2 106.5h.1v1h-.1zM192.2 108.1h.1v.7h-.4v-.3h.2l-.1 .2h.2zM191.9 106.9h.2v1h-.2zM191.9 105.3h.2v1h-.2zM191.9 103.7h.2v1h-.2zM191.9 102.1h.2v1h-.2zM191.9 100.5h.2v1h-.2zM191.9 98.9h.2v1h-.2zM191.9 97.3h.2v1h-.2zM191.9 95.7h.2v1h-.2zM191.9 94.1h.2v1h-.2zM192 93.9h.3v.8h-.1v-.8l-.2 .1z"/>
<path d="M193.8 94.2h1v.1h-1zM195.4 94.2h1v.1h-1zM197 94.2h1v.1h-1zM198.6 94.2h1v.1h-1zM200.2 94.2h1v.1h-1zM201.8 94.2h1v.1h-1zM203.4 94.2h1v.1h-1zM205 94.2h1v.1h-1zM206.6 94.2h1v.1h-1zM208.2 94.2h1v.1h-1zM209.8 94.2h1v.1h-1zM211.4 94.2h1v.1h-1zM213 94.2h1v.1h-1zM214.2 94.7h.1v1h-.1zM214.2 96.3h.1v1h-.1zM214.2 97.9h.1v1h-.1zM214.2 99.5h.1v1h-.1zM214.2 101.1h.1v1h-.1zM214.2 102.7h.1v1h-.1zM214.2 104.3h.1v1h-.1zM214.2 105.9h.1v1h-.1zM214.2 107.5h.1v.9h-.2v-.1h.1zM212.5 108.3h1v.1h-1zM210.9 108.3h1v.1h-1zM209.3 108.3h1v.1h-1zM207.7 108.3h1v.1h-1zM206.1 108.3h1v.1h-1zM204.5 108.3h1v.1h-1zM202.9 108.3h1v.1h-1zM201.3 108.3h1v.1h-1zM199.7 108.3h1v.1h-1zM198.1 108.3h1v.1h-1zM196.5 108.3h1v.1h-1zM194.9 108.3h1v.1h-1zM193.3 108.3h1v.1h-1zM192.2 107.8h.1l-.1 .5h.5v.1h-.5zM192.2 106.2h.1v1h-.1zM192.2 104.6h.1v1h-.1zM192.2 103h.1v1h-.1zM192.2 101.4h.1v1h-.1zM192.2 99.8h.1v1h-.1zM192.2 98.2h.1v1h-.1zM192.2 96.6h.1v1h-.1zM192.2 95h.1v1h-.1zM192.2 94.2h1v.1h-1l.1 .1h-.1z"/>
<path d="M192.2 80.5h.1v1h-.1zM192.2 82.1h.1v1h-.1zM192.2 83.7h.1v1h-.1zM192.2 85.3h.1v1h-.1zM192.2 86.9h.1v1h-.1zM192.2 88.5h.1v1h-.1zM192.2 90.1h.1v1h-.1zM192.2 91.7h.1v1h-.1zM192.2 93.3h.1v.6h-.4v-.2h.2l-.1 .2h.2zM191.9 92.1h.2v1h-.2zM191.9 90.5h.2v1h-.2zM191.9 88.9h.2v1h-.2zM191.9 87.3h.2v1h-.2zM191.9 85.7h.2v1h-.2zM191.9 84.1h.2v1h-.2zM191.9 82.5h.2v1h-.2zM191.9 80.9h.2v1h-.2zM191.9 79.3h.2v1h-.2zM192 79h.3v.9h-.1v-.8l-.2 .1z"/>
<path d="M193.8 79.4h1v.1h-1zM195.4 79.4h1v.1h-1zM197 79.4h1v.1h-1zM198.6 79.4h1v.1h-1zM200.2 79.4h1v.1h-1zM201.8 79.4h1v.1h-1zM203.4 79.4h1v.1h-1zM205 79.4h1v.1h-1zM206.6 79.4h1v.1h-1zM208.2 79.4h1v.1h-1zM209.8 79.4h1v.1h-1zM211.4 79.4h1v.1h-1zM213 79.4h1v.1h-1zM214.2 79.8h.1v1h-.1zM214.2 81.4h.1v1h-.1zM214.2 83h.1v1h-.1zM214.2 84.6h.1v1h-.1zM214.2 86.2h.1v1h-.1zM214.2 87.8h.1v1h-.1zM214.2 89.4h.1v1h-.1zM214.2 91h.1v1h-.1zM214.2 92.6h.1v1h-.2v-.1h.1zM212.5 93.5h1v.1h-1zM210.9 93.5h1v.1h-1zM209.3 93.5h1v.1h-1zM207.7 93.5h1v.1h-1zM206.1 93.5h1v.1h-1zM204.5 93.5h1v.1h-1zM202.9 93.5h1v.1h-1zM201.3 93.5h1v.1h-1zM199.7 93.5h1v.1h-1zM198.1 93.5h1v.1h-1zM196.5 93.5h1v.1h-1zM194.9 93.5h1v.1h-1zM193.3 93.5h1v.1h-1zM192.2 93h.1l-.1 .5h.5v.1h-.5zM192.2 91.4h.1v1h-.1zM192.2 89.8h.1v1h-.1zM192.2 88.2h.1v1h-.1zM192.2 86.6h.1v1h-.1zM192.2 85h.1v1h-.1zM192.2 83.4h.1v1h-.1zM192.2 81.8h.1v1h-.1zM192.2 80.2h.1v1h-.1zM192.2 79.4h1v.1l-1-.1 .1 .2h-.1z"/>
<path d="M192.2 69.4h.1v1h-.1zM192.2 71h.1v1h-.1zM192.2 72.6h.1v1h-.1zM192.2 74.2h.1v1h-.1zM192.2 75.8h.1v1h-.1zM192.2 77.4h.1v1h-.1zM191.9 78.2h.2l-.1 .8 .2-.1v.2h-.3zM191.9 76.6h.2v1h-.2zM191.9 75h.2v1h-.2zM191.9 73.4h.2v1h-.2zM191.9 71.8h.2v1h-.2zM191.9 70.2h.2v1h-.2zM191.9 68.6h.2v1h-.2zM192 68h.3v.8h-.1v-.8l-.2 .1z"/>
<path d="M193.8 68.3h1v.2h-1zM195.4 68.3h1v.2h-1zM197 68.3h1v.2h-1zM198.6 68.3h1v.2h-1zM200.2 68.3h1v.2h-1zM201.1 69.1h.1v1h-.1zM201.1 70.7h.1v1h-.1zM201.1 72.3h.1v1h-.1zM201.1 73.9h.1v1h-.1zM201.1 75.5h.1v1h-.1zM201.1 77.1h.1v1h-.1zM200.2 78.6h1v.1h-1zM198.6 78.6h1v.1h-1zM197 78.6h1v.1h-1zM195.4 78.6h1v.1h-1zM193.8 78.6h1v.1h-1zM192.2 78.6h1v.1h-1zM192.2 77h.1v1h-.1zM192.2 75.4h.1v1h-.1zM192.2 73.8h.1v1h-.1zM192.2 72.2h.1v1h-.1zM192.2 70.6h.1v1h-.1zM192.2 69h.1v1h-.1zM192.2 68.3h1v.2h-1z"/>
<path d="M229 78.6h1v.1h-1zM230.6 78.6h1v.1h-1zM232.2 78.6h1v.1h-1zM233.3 79.1h.2v1h-.2zM233.3 80.7h.2v1h-.2zM233.3 82.3h.2v1h-.2zM233.3 83.9h.2v1h-.2zM233.3 85.5h.2v1h-.2zM233.3 87.1h.2v1h-.2zM232.4 88.6h1v.1h-1zM230.8 88.6h1v.1h-1zM229.2 88.6h1v.1h-1zM227.6 88.6h1v.1h-1zM227.3 87.3h.2v1h-.2zM227.3 85.7h.2v1h-.2zM227.3 84.1h.2v1h-.2zM227.3 82.5h.2v1h-.2zM227.3 80.9h.2v1h-.2zM227.3 79.3h.2v1h-.2zM227.4 78.6h1v.1h-1z"/>
</g>
<g fill="none" stroke="#111" stroke-width=".3">
<path d="M198.3 73.7h5.2l.2 .1v87.2l-.2 .2h-5.1l-.2-.2zM209.5 70.2h1.8v1.9h-1.8zM211.3 70.6h16.4v1.1h-16.4zM217 63.7h14.1v9.9h-14.1zM227.7 70.2h1.7v1.9h-1.7zM218.8 120.4h9.8v9.8h-9.8zM211.2 155.8l18-.1 .3 .3v3.2l-.3 .3h-17.8l-.2-.3zM233.4 143.2h.5v3.8h-.5zM234.1 169.5h2.8v2.4h-2.8z"/>
<circle cx="223.7" cy="125.3" r="1"/>
<circle cx="231.2" cy="159.5" r=".67"/>
</g>
<g fill="none" stroke="#555" stroke-width=".2">
<path d="M40.6 75.4h1.4M41.2 68h.8v81.5h-1.4M41.2 79.1h.8M41.2 71.7h.8M198.7 74.5v85.8M217.9 72.9l12.3-.1 .1 .4-12.4 .1zM217.9 69.2h12.3l.1 .4-12.4 .1zM217.9 68.2h12.3l.1 .4-12.4 .1zM217.9 67.2h12.3l.1 .4-12.4 .1zM217.9 66.2h12.3l.1 .4-12.4 .1zM217.9 65.2h12.3l.1 .4-12.4 .1zM217.9 64.2h12.3l.1 .4-12.4 .1z"/>
<path d="M40.6 93.9h1.4M41.2 97.6h.8M41.2 90.2h.8M41.2 86.5h.8M41.2 82.8h.8M40.6 112.4h1.4M41.2 119.8h.8M41.2 116.1h.8M41.2 108.7h.8M41.2 105h.8M41.2 101.3h.8M40.6 130.9h1.4"/>
<path d="M41.2 138.3h.8M41.2 134.6h.8M41.2 127.2h.8M41.2 123.5h.8M41.2 145.8h.8M41.2 142h.8M212 156.9h1.3v1.4h-1.3zM214.5 156.5h2.6v2.1h-2.6zM218.2 156.5h2.6v2.1h-2.6zM221.9 156.5h2.5v2.1h-2.5zM225.5 156.5h2.6v2.1h-2.6zM229.1 159.5v10.5a1.47 1.47 0 0 0 1.6 1.7h3.4"/>
<circle cx="223.7" cy="125.3" r="4.5"/>
<circle cx="223.7" cy="125.3" r="2.17"/>
<circle cx="223.7" cy="125.3" r="3.3"/>
</g>
<path d="M19 22h25.4M20 22v150" fill="none" stroke="#333" stroke-width=".2"/>
<g fill="#333">
<path d="M19.6 170.5h.8l-.4 1.5z"/>
<path d="M20 22l.4 1.5h-.8z"/>
</g>
<path d="M25 60.3h18.8M26 60.3v111.7" fill="none" stroke="#333" stroke-width=".2"/>
<g fill="#333">
<path d="M25.6 170.5h.8l-.4 1.5z"/>
<path d="M26 60.3l.4 1.5h-.8z"/>
</g>
<path d="M31 163.7h13.4M32 163.7v8.3" fill="none" stroke="#333" stroke-width=".2"/>
<g fill="#333">
<path d="M31.6 170.5h.8l-.4 1.5z"/>
<path d="M32 163.7l.4 1.5h-.8z"/>
</g>
<path d="M31 67.8h17.6M32 67.8v81.7M31 149.5h17.6" fill="none" stroke="#333" stroke-width=".2"/>
<g fill="#333">
<path d="M31.6 148h.8l-.4 1.5z"/>
<path d="M32 67.8l.4 1.5h-.8z"/>
</g>
<path d="M45 17v4.4M45 18h50M95 17v4.4" fill="none" stroke="#333" stroke-width=".2"/>
<g fill="#333">
<path d="M45 18l1.5-.4v.8z"/>
<path d="M93.5 17.6l1.5 .4-1.5 .4z"/>
<circle cx="91.7" cy="22.8" r=".32"/>
</g>
<path d="M91.7 22.8h13.9" fill="none" stroke="#555" stroke-width=".2"/>
<circle cx="94.3" cy="26.6" r=".32" fill="#333"/>
<path d="M94.3 26.6h11.3" fill="none" stroke="#555" stroke-width=".2"/>
<circle cx="92.7" cy="28.9" r=".32" fill="#333"/>
<path d="M92.7 28.9l11.3 .8h1.6" fill="none" stroke="#555" stroke-width=".2"/>
<circle cx="89.2" cy="38.7" r=".32" fill="#333"/>
<path d="M89.2 38.7h16.4" fill="none" stroke="#555" stroke-width=".2"/>
<circle cx="75.8" cy="58.7" r=".32" fill="#333"/>
<path d="M75.8 58.7h29.8" fill="none" stroke="#555" stroke-width=".2"/>
<circle cx="95.6" cy="59.7" r=".32" fill="#333"/>
<path d="M95.6 59.7l8.4 2.1h1.6" fill="none" stroke="#555" stroke-width=".2"/>
<circle cx="88.3" cy="64.9" r=".32" fill="#333"/>
<path d="M88.3 64.9h17.3" fill="none" stroke="#555" stroke-width=".2"/>
<circle cx="96.9" cy="70.7" r=".32" fill="#333"/>
<path d="M96.9 70.7h8.7" fill="none" stroke="#555" stroke-width=".2"/>
<circle cx="88.4" cy="73.5" r=".32" fill="#333"/>
<path d="M88.4 73.5l17.2 .3" fill="none" stroke="#555" stroke-width=".2"/>
<circle cx="90.1" cy="86.5" r=".32" fill="#333"/>
<path d="M90.1 86.5h15.5" fill="none" stroke="#555" stroke-width=".2"/>
<circle cx="90.1" cy="101.3" r=".32" fill="#333"/>
<path d="M90.1 101.3h15.5" fill="none" stroke="#555" stroke-width=".2"/>
<circle cx="81.7" cy="123.5" r=".32" fill="#333"/>
<path d="M81.7 123.5h23.9" fill="none" stroke="#555" stroke-width=".2"/>
<circle cx="90.1" cy="143.9" r=".32" fill="#333"/>
<path d="M90.1 143.9h15.5" fill="none" stroke="#555" stroke-width=".2"/>
<circle cx="96.5" cy="152.8" r=".32" fill="#333"/>
<path d="M96.5 152.8h9.1" fill="none" stroke="#555" stroke-width=".2"/>
<circle cx="88.9" cy="156.4" r=".32" fill="#333"/>
<path d="M88.9 156.4h16.7" fill="none" stroke="#555" stroke-width=".2"/>
<circle cx="94" cy="162.9" r=".32" fill="#333"/>
<path d="M94 162.9h11.6" fill="none" stroke="#555" stroke-width=".2"/>
<circle cx="93.7" cy="166.7" r=".32" fill="#333"/>
<path d="M93.7 166.7h11.9" fill="none" stroke="#555" stroke-width=".2"/>
<path d="M169 64.1h5.7M170 64.1v107.9" fill="none" stroke="#333" stroke-width=".2"/>
<g fill="#333">
<path d="M169.6 170.5h.8l-.4 1.5z"/>
<path d="M170 64.1l.4 1.5h-.8z"/>
</g>
<path d="M169 32.8h30.7M170 32.8v23.4M169 56.2h30.7" fill="none" stroke="#333" stroke-width=".2"/>
<g fill="#333">
<path d="M169.6 54.7h.8l-.4 1.5z"/>
<path d="M170 32.8l.4 1.5h-.8z"/>
</g>
<path d="M192 29.3h8.3M200.3 28.3v3.9" fill="none" stroke="#333" stroke-width=".2"/>
<g fill="#333">
<path d="M192 29.3l1.5-.4v.9z"/>
<path d="M198.8 28.9l1.5 .4-1.5 .5z"/>
</g>
<path d="M175.3 66.3v111.9M175.3 177.2h16.7" fill="none" stroke="#333" stroke-width=".2"/>
<g fill="#333">
<path d="M175.3 177.2l1.5-.4v.8z"/>
<path d="M190.5 176.8l1.5 .4-1.5 .4z"/>
</g>
<path d="M192 177.2h41.7M233.7 164.3v13.9" fill="none" stroke="#333" stroke-width=".2"/>
<g fill="#333">
<path d="M192 177.2l1.5-.4v.8z"/>
<path d="M232.2 176.8l1.5 .4-1.5 .4z"/>
<circle cx="232" cy="22.8" r=".32"/>
</g>
<path d="M232 22.8h13.6" fill="none" stroke="#555" stroke-width=".2"/>
<circle cx="231.2" cy="66.2" r=".32" fill="#333"/>
<path d="M231.2 66.2h14.4" fill="none" stroke="#555" stroke-width=".2"/>
<circle cx="229.5" cy="71.2" r=".32" fill="#333"/>
<path d="M229.5 71.2h16.1" fill="none" stroke="#555" stroke-width=".2"/>
<circle cx="230.4" cy="83.7" r=".32" fill="#333"/>
<path d="M230.4 83.7h15.2" fill="none" stroke="#555" stroke-width=".2"/>
<circle cx="214.2" cy="86.5" r=".32" fill="#333"/>
<path d="M214.2 86.5l29.8 2.8h1.6" fill="none" stroke="#555" stroke-width=".2"/>
<circle cx="203.7" cy="98.7" r=".32" fill="#333"/>
<path d="M203.7 98.7h41.9" fill="none" stroke="#555" stroke-width=".2"/>
<circle cx="227" cy="109.5" r=".32" fill="#333"/>
<path d="M227 109.5h18.6" fill="none" stroke="#555" stroke-width=".2"/>
<circle cx="208.7" cy="113.5" r=".32" fill="#333"/>
<path d="M208.7 113.5h36.9" fill="none" stroke="#555" stroke-width=".2"/>
<circle cx="228.7" cy="125.3" r=".32" fill="#333"/>
<path d="M228.7 125.3h16.9" fill="none" stroke="#555" stroke-width=".2"/>
<circle cx="233.9" cy="145.2" r=".32" fill="#333"/>
<path d="M233.9 145.2h11.7" fill="none" stroke="#555" stroke-width=".2"/>
<circle cx="229.5" cy="155.7" r=".32" fill="#333"/>
<path d="M229.5 155.7h16.1" fill="none" stroke="#555" stroke-width=".2"/>
<circle cx="231.5" cy="159.5" r=".32" fill="#333"/>
<path d="M231.5 159.5h14.1" fill="none" stroke="#555" stroke-width=".2"/>
<circle cx="236.2" cy="169.5" r=".32" fill="#333"/>
<path d="M245.6 168.5h-1.6l-7.8 1M177 193h110M239 186v14M263 186v14" fill="none" stroke="#555" stroke-width=".2"/>
<path d="M10 10h277v190h-277zM177 186h110v14h-110z" fill="none" stroke="#111" stroke-width=".4"/>
<text font-size="2.8" fill="#111" x="179" y="191">AVR DEMO CABINET</text>
<g font-size="2.6" fill="#111">
<text x="57" y="184">FRONT ELEVATION</text>
<text x="196.6" y="184">RIGHT SIDE ELEVATION</text>
</g>
<g font-size="2.2" fill="#111">
<text x="179" y="198">GENERAL ARRANGEMENT</text>
<text x="241" y="192.2">1:12 (A4)</text>
<text x="265" y="192.2">1 OF 3</text>
<text x="241" y="199.2">mm</text>
<text x="265" y="199.2">B · 11 NOV 2026</text>
</g>
<g font-size="2" fill="#111">
<text x="106.4" y="23.5">top frame 1780–1800</text>
<text x="246.4" y="23.5">top frame bars</text>
<text x="106.4" y="27.3">posts 15 × 15</text>
<text x="106.4" y="30.4">perforated back panel</text>
<text x="106.4" y="39.4">monitor ≈22″, 460 × 280</text>
<text x="106.4" y="59.4">monitor stand</text>
<text x="106.4" y="62.5">worktop 15 thk</text>
<text x="106.4" y="65.6">keyboard tray 440 W</text>
<text x="106.4" y="71.4">push handle (R side)</text>
<text x="246.4" y="66.9">louvres (exhaust)</text>
<text x="246.4" y="71.9">push handle, 23 proud</text>
<text x="246.4" y="99.4">cable duct 65 × 18</text>
<text x="246.4" y="110.2">side panel seam</text>
<text x="246.4" y="126">intake fan Ø120</text>
<text x="106.4" y="144.6">S1 · tap-changer simulator · U1–3</text>
<text x="246.4" y="145.9">cable entry, brush plate on back</text>
<text x="106.4" y="153.5">cable duct (R side)</text>
<text x="106.4" y="157.1">locker drawer + lock</text>
<text x="246.4" y="156.4">13 A power strip</text>
<text x="246.4" y="160.2">earth stud</text>
<text x="106.4" y="163.6">kick plate</text>
<text x="106.4" y="167.4">3″ castor, lockable</text>
<text x="246.4" y="169.2">13 A plug, lead to floor</text>
</g>
<g font-size="2" fill="#1d4ed8">
<text x="106.4" y="74.5">S5 · S6 · HMC-3C × 2 · U20–22</text>
<text x="106.4" y="87.2">S4 · HMIET-I AVR · U16–19</text>
<text x="246.4" y="84.4">BCD box, inside on back panel</text>
<text x="246.4" y="90">HMIET-I × 2 (hidden), 267 deep</text>
<text x="106.4" y="102">S3 · HMIET-I AVR · U12–15</text>
<text x="246.4" y="114.2">HMJK-II × 2 (hidden), 200 deep</text>
<text x="106.4" y="124.2">S2 · HMJK-II × 2 · U4–11</text>
</g>
<g font-size="2" fill="#555">
<text x="106.4" y="77">T1 · T2 tap indicators, 192 × 96</text>
<text x="106.4" y="89.7">T2 follower</text>
<text x="246.4" y="86.9">200 × 120 × 75, size TBC</text>
<text x="106.4" y="104.5">T1 master, 482.8 × 177</text>
<text x="106.4" y="126.7">OLTC monitors T1 · T2</text>
<text x="106.4" y="129.2">each 130 × 340, 8U plate</text>
</g>
<g font-size="1.9" fill="#111">
<text x="68.4" y="17.3">600</text>
<text x="194.6" y="28.6">100</text>
<text x="169.3" y="52.7" transform="rotate(-90 169.3 52.7)">monitor 1390–1670</text>
<text x="19.3" y="99.1" transform="rotate(-90 19.3 99.1)">1800</text>
<text x="31.3" y="117.5" transform="rotate(-90 31.3 117.5)">rack 270–1250 · 22U</text>
<text x="25.3" y="121.9" transform="rotate(-90 25.3 121.9)">1340 worktop</text>
<text x="169.3" y="122" transform="rotate(-90 169.3 122)">tray 1295</text>
<text x="31.3" y="169.4" transform="rotate(-90 31.3 169.4)">100</text>
<text x="15" y="174.6">FLOOR</text>
<text x="178.7" y="176.5">200 pull-out</text>
<text x="211.2" y="176.5">500</text>
</g>
<g font-size="1.6" fill="#555">
<text x="37.3" y="70.4">U22</text>
<text x="37.3" y="77.8">U20</text>
<text x="37.3" y="74.1">U21</text>
<text x="37.3" y="81.5">U19</text>
<text x="37.3" y="88.9">U17</text>
<text x="37.3" y="85.2">U18</text>
<text x="37.3" y="92.6">U16</text>
<text x="37.3" y="100">U14</text>
<text x="37.3" y="96.3">U15</text>
<text x="37.3" y="107.4">U12</text>
<text x="37.3" y="103.7">U13</text>
<text x="37.4" y="111.1">U11</text>
<text x="37.3" y="114.8">U10</text>
<text x="38.2" y="118.5">U9</text>
<text x="38.2" y="125.9">U7</text>
<text x="38.2" y="122.2">U8</text>
<text x="38.2" y="129.6">U6</text>
<text x="38.2" y="137.1">U4</text>
<text x="38.2" y="133.3">U5</text>
<text x="38.2" y="140.8">U3</text>
<text x="38.2" y="148.2">U1</text>
<text x="38.2" y="144.5">U2</text>
</g>
<g font-size="1.5" fill="#666">
<text x="241" y="189">SCALE</text>
<text x="265" y="189">SHEET</text>
<text x="241" y="196">UNITS</text>
<text x="265" y="196">REV</text>
</g>
</svg>
